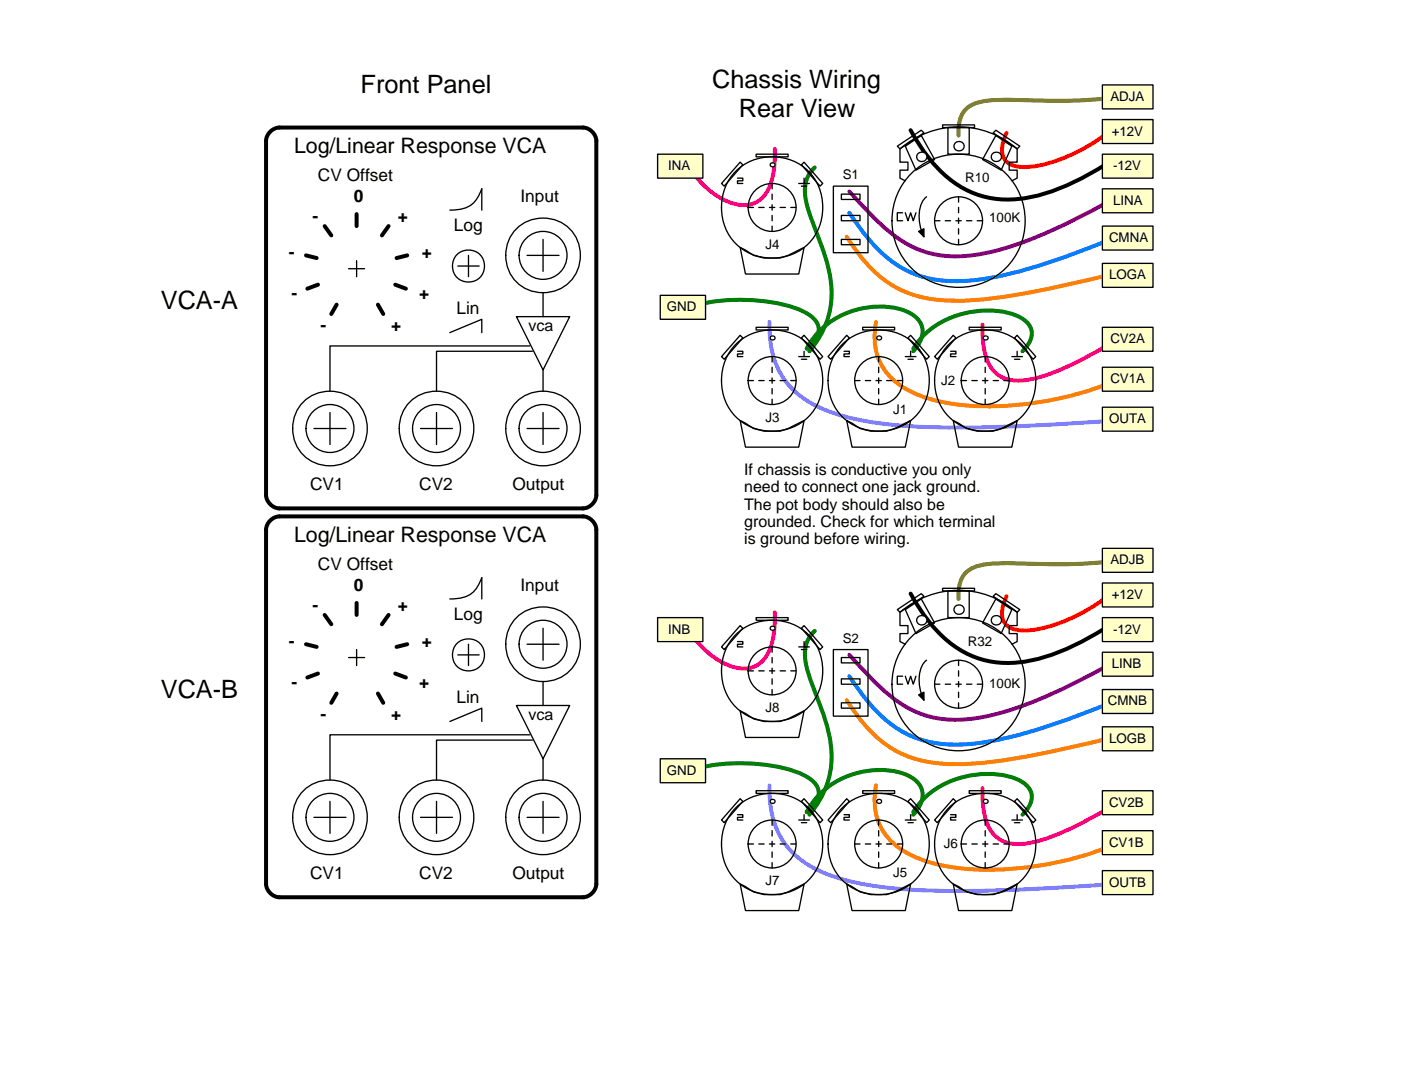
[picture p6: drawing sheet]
<svg xmlns="http://www.w3.org/2000/svg" width="267mm" height="205mm" viewBox="0 0 267 205" stroke-linecap="round" stroke-linejoin="round" font-family="sans-serif">
<g fill="none" stroke="#000" stroke-width=".25">
<path d="M144.2 29.4h6.1v.5h-6.1zM152.3 35h2.1M153.4 34v1M158.9 35.5h6.7v12.7h-6.7zM160.5 37h3.5v1h-3.5zM66.5 51.3h3M68 49.7v3.1M85.8 40.1a5.5 5.5 0 0 0 5-1.9l1.1-2.2v4.1M87.3 50.7h4.1M89.4 48.7v4.1M100.5 48.7h6.1M103.6 45.7v6.1"/>
<path d="M103.6 55.8v4.6M141.2 47.2l2.5 1.5 2 .5h3.1l1.5-.5 3.1-1.5-1.1 5.1h-10.1zM160.5 45.7h3.5v1h-3.5zM160.5 41.1h3.5v1h-3.5zM62.9 78.7v6.1M83.3 78.7v6.1M85.8 63.4l6.1-2.5v2.5M98.5 60.4h10.2l-5.1 10.2zM101 66h-38.1v8.6M101.5 67h-18.2v7.6M103.6 70.6v4M103.6 78.7v6.1"/>
<path d="M59.9 81.7h6.1M80.2 81.7h6.1M100.5 81.7h6.1M85.8 114.2a5.5 5.5 0 0 0 5-1.8l1.1-2.2v4M66.5 125.4h3M68 123.9v3M85.8 137.6l6.1-2.5v2.5M98.5 134.6h10.2l-5.1 10.1zM103.6 130v4.6M101 140.2h-38.1v8.6M101.5 141.2h-18.2v7.6M103.6 144.7v4.1"/>
<circle cx="147.3" cy="39.6" r="4.6"/>
<circle cx="89.4" cy="50.7" r="3.1"/>
<circle cx="103.6" cy="48.7" r="4.6"/>
<circle cx="103.6" cy="48.7" r="7.1"/>
<circle cx="62.9" cy="81.7" r="4.6"/>
<circle cx="63" cy="81.7" r="7.1"/>
<circle cx="83.3" cy="81.7" r="4.6"/>
<circle cx="83.3" cy="81.7" r="7.1"/>
<circle cx="103.6" cy="81.7" r="4.6"/>
<circle cx="103.6" cy="81.7" r="7.1"/>
</g>
<g fill="none" stroke="#000" stroke-width=".76">
<path d="M51.3 25.3a2.63 2.63 0 0 1 2-1h57.9a2.73 2.73 0 0 1 2.5 2.6v67.5a2.73 2.73 0 0 1-2.5 2.6h-57.9a2.73 2.73 0 0 1-2.6-2.6v-67.5l.1-.6zM173.7 24.8a26 26 0 0 0 10.8 11.5 19.2 19.2 0 0 0 13.9 .9 47.1 47.1 0 0 0 12.4-5.8M58.4 48.7l2 .5M60.6 54.3l-2 .8M61.9 43.1l1.3 1.8M64.2 58.1l-1 1.8M68 40.8v2.3M72.1 58.1l1 1.8M74.1 43.1l-1.3 1.8M75.4 54.3l2 .8M77.7 48.7l-2.1 .5M51.3 99.5a2.63 2.63 0 0 1 2-1h57.9a2.73 2.73 0 0 1 2.5 2.5v67.6a2.73 2.73 0 0 1-2.5 2.5h-57.9a2.73 2.73 0 0 1-2.6-2.5v-67.6l.1-.5z"/>
<path d="M61.9 117.3l1.3 1.8M68 115v2.3M74.1 117.3l-1.3 1.8M173.7 113.2a26 26 0 0 0 10.8 11.5 19.2 19.2 0 0 0 13.9 .9 47.1 47.1 0 0 0 12.4-5.8M58.4 122.9l2 .5M60.6 128.5l-2 .7M64.2 132.3l-1 1.8M72.1 132.3l1 1.8M75.4 128.5l2 .7M77.7 122.9l-2.1 .5"/>
</g>
<path d="M155.4 31.9a6.6 6.6 0 0 0-1.5 7.1l.9 2.9 1.8 4.7a23.6 23.6 0 0 1 1.7 12.5 17.7 17.7 0 0 1-3.9 7.9M131 58.9a31.3 31.3 0 0 1 15.9-1.3 16 16 0 0 1 8.3 3.1 2.8 2.8 0 0 1 .6 3.6l-.8 1.1-1.1 1.1a15.8 15.8 0 0 1 19-7.1 4.4 4.4 0 0 1 3.1 4l-.3 1.1-.6 1.2-.9 1.3M174.2 66.5a16.3 16.3 0 0 1 13.7-7.3 11.6 11.6 0 0 1 7.8 2.1 3.1 3.1 0 0 1 .3 4.6l-1 1.1M155.4 120.3a6.6 6.6 0 0 0-1.5 7.1l.9 2.9 1.8 4.7a23.6 23.6 0 0 1 1.7 12.5 17.7 17.7 0 0 1-3.9 7.9M131 147.3a31.3 31.3 0 0 1 15.9-1.3 16 16 0 0 1 8.3 3.1 2.8 2.8 0 0 1 .6 3.6l-.8 1.1-1.1 1.1a15.8 15.8 0 0 1 19-7.1 4.4 4.4 0 0 1 3.1 4l-.3 1.1-.6 1.2-.9 1.3M174.2 154.9a16.3 16.3 0 0 1 13.7-7.3 11.6 11.6 0 0 1 7.8 2.1 3.1 3.1 0 0 1 .3 4.6l-1 1.1" fill="none" stroke="#008000" stroke-width=".76"/>
<path d="M161.5 45.2a25.2 25.2 0 0 0 10.6 10.2 26.9 26.9 0 0 0 13.5 1.9 158.1 158.1 0 0 0 24.7-4.6l4-.9M167.1 61.4a11.3 11.3 0 0 0 6.4 13.2 33.9 33.9 0 0 0 16.3 2.9 63.8 63.8 0 0 0 23-4.9M161.5 133.5a25.2 25.2 0 0 0 10.6 10.3 26.9 26.9 0 0 0 13.5 1.9 158.1 158.1 0 0 0 24.7-4.6l4-.9M167.1 149.8a11.3 11.3 0 0 0 6.4 13.2 33.9 33.9 0 0 0 16.3 2.9 63.8 63.8 0 0 0 23-4.9" fill="none" stroke="#ff8000" stroke-width=".76"/>
<path d="M146.8 61.4a16.4 16.4 0 0 0 5.4 13.8 28.7 28.7 0 0 0 13.9 5.3 136.8 136.8 0 0 0 26.6 .9l20.1-1.2M146.8 149.8a16.4 16.4 0 0 0 5.4 13.8 28.7 28.7 0 0 0 13.9 5.3 136.8 136.8 0 0 0 26.6 .8l20.1-1.1" fill="none" stroke="#8080ff" stroke-width=".76"/>
<path d="M162 40.6a30.6 30.6 0 0 0 10.3 10.7 23.1 23.1 0 0 0 14.9 2 107.8 107.8 0 0 0 24.6-7.6M162 129a30.6 30.6 0 0 0 10.3 10.7 23.1 23.1 0 0 0 14.9 2 107.8 107.8 0 0 0 24.6-7.6" fill="none" stroke="#0080ff" stroke-width=".76"/>
<path d="M162 36.5a51.3 51.3 0 0 0 10.4 9.7 19.7 19.7 0 0 0 14.2 2.3 63.9 63.9 0 0 0 17.2-6l7.5-3.9M162 124.9a51.3 51.3 0 0 0 10.4 9.7 19.7 19.7 0 0 0 14.2 2.3 63.9 63.9 0 0 0 17.2-6l7.5-4" fill="none" stroke="#800080" stroke-width=".76"/>
<path d="M147.8 28.4a14.7 14.7 0 0 1-1.9 8.7 5.3 5.3 0 0 1-6.1 1.7 15.8 15.8 0 0 1-8.3-6.9M187.4 61.9a14.6 14.6 0 0 0 1.6 8.2 6.3 6.3 0 0 0 6.4 2.4 40.4 40.4 0 0 0 13.5-5.3l3.9-2.2M147.8 116.8a14.7 14.7 0 0 1-1.9 8.7 5.3 5.3 0 0 1-6.1 1.7 15.8 15.8 0 0 1-8.3-6.9M187.4 150.3a14.6 14.6 0 0 0 1.6 8.2 6.3 6.3 0 0 0 6.4 2.4 40.4 40.4 0 0 0 13.5-5.3l3.9-2.2" fill="none" stroke="#ff0080" stroke-width=".76"/>
<path d="M192 25.3a5.7 5.7 0 0 0-.6 4.8 3.6 3.6 0 0 0 3.2 1.7 24 24 0 0 0 12-3.4l3.2-2 1.5-1.1M192 113.7a5.7 5.7 0 0 0-.6 4.8 3.6 3.6 0 0 0 3.2 1.7 24 24 0 0 0 12-3.4l3.2-2 1.5-1.1" fill="none" stroke="#f00" stroke-width=".76"/>
<path d="M211.3 18.7a136.5 136.5 0 0 1-19.6 .3 15.9 15.9 0 0 0-6.3 1 4.7 4.7 0 0 0-2.6 4.4v1.5M211.3 107.1a136.5 136.5 0 0 1-19.6 .3 15.9 15.9 0 0 0-6.3 1 4.7 4.7 0 0 0-2.6 4.4v1.4" fill="none" stroke="#808000" stroke-width=".76"/>
<path d="M151.8 39.6h-9.1M147.3 44.1v-9.1" fill="none" stroke="#000" stroke-width=".25" stroke-dasharray="1"/>
<circle cx="147.3" cy="31.4" r=".51" fill="#000"/>
<circle cx="147.3" cy="31.4" r=".25" fill="#fff"/>
<g fill="none" stroke="#000" stroke-width=".25">
<path d="M140 33.1a9.9 9.9 0 0 1 15.8 1.8 9.7 9.7 0 0 1-6.1 14 9.6 9.6 0 0 1-11.8-11.8 9.3 9.3 0 0 1 2.1-4zM140.7 34h1v.5h-1v.5h1M141.2 30.9l.5 .5-3.6 4.1-.5-.5zM152.9 31.4l.5-.5 3.5 4.1-.5 .5zM152.9 35.5h1M144.2 62.4h6.1v.5h-6.1zM152.3 68h2.1M153.4 67v1M141.2 80.2l2.5 1.5 2 .5h3.1l1.5-.5 3.1-1.5-1.1 5.1h-10.1z"/>
<circle cx="147.3" cy="72.6" r="4.6"/>
</g>
<path d="M147.3 77.2v-9.2M151.8 72.6h-9.1" fill="none" stroke="#000" stroke-width=".25" stroke-dasharray="1"/>
<circle cx="147.3" cy="64.5" r=".51" fill="#000"/>
<circle cx="147.3" cy="64.5" r=".25" fill="#fff"/>
<g fill="none" stroke="#000" stroke-width=".25">
<path d="M140 66.1a9.9 9.9 0 0 1 15.8 1.8 9.7 9.7 0 0 1-6.1 14.1 9.6 9.6 0 0 1-11.8-11.9 9.3 9.3 0 0 1 2.1-4zM140.7 67h1v.5h-1v.5h1M141.2 64l.5 .5-3.6 4-.5-.5zM152.9 64.5l.5-.5 3.5 4-.5 .5zM152.9 68.5h1M164.5 62.4h6.1v.5h-6.1zM172.7 68h2M173.7 67v1M161.5 80.2l2.5 1.5 2.1 .5h3l1.5-.5 3.1-1.5-1 5.1h-10.2z"/>
<circle cx="167.6" cy="72.6" r="4.6"/>
</g>
<path d="M167.6 77.2v-9.2M172.2 72.6h-9.2" fill="none" stroke="#000" stroke-width=".25" stroke-dasharray="1"/>
<circle cx="167.6" cy="64.5" r=".51" fill="#000"/>
<circle cx="167.6" cy="64.5" r=".25" fill="#fff"/>
<g fill="none" stroke="#000" stroke-width=".25">
<path d="M161 67h1v.5h-1v.5h1M161.1 65.3a10 10 0 0 1 15.1 2.6 9.7 9.7 0 0 1-6.2 14.1 9.6 9.6 0 0 1-11.8-11.9 9.2 9.2 0 0 1 2.9-4.8zM161.5 64l.5 .5-3.6 4-.5-.5zM173.2 64.5l.5-.5 3.5 4-.5 .5zM173.2 68.5h1M184.9 62.4h6.1v.5h-6.1zM193 68h2M194 67v1M181.8 80.2l2.5 1.5 2.1 .5h3l1.6-.5 3-1.5-1 5.1h-10.2z"/>
<circle cx="187.9" cy="72.6" r="4.6"/>
</g>
<path d="M187.9 77.2v-9.2M192.5 72.6h-9.2" fill="none" stroke="#000" stroke-width=".25" stroke-dasharray="1"/>
<circle cx="187.9" cy="64.5" r=".51" fill="#000"/>
<circle cx="187.9" cy="64.5" r=".25" fill="#fff"/>
<path d="M171.6 28.4v2.5h1.6v1.6h-1.6v1.5l1.1 .5M181.3 67h1v.5h-1v.5h1M181.4 65.3a10 10 0 0 1 15.1 2.6 9.7 9.7 0 0 1-6.1 14.1 9.6 9.6 0 0 1-11.9-11.9 9.2 9.2 0 0 1 2.9-4.8zM181.8 64l.5 .5-3.5 4-.5-.5zM193.5 64.5l.5-.5 3.6 4-.6 .5zM193.5 68.5h1" fill="none" stroke="#000" stroke-width=".25"/>
<circle cx="182.8" cy="27.9" r="1.02" fill="#000"/>
<circle cx="182.8" cy="27.9" r=".76" fill="#fff"/>
<circle cx="175.7" cy="29.9" r="1.02" fill="#000"/>
<circle cx="175.7" cy="29.9" r=".76" fill="#fff"/>
<circle cx="189.9" cy="29.9" r="1.02" fill="#000"/>
<circle cx="189.9" cy="29.9" r=".76" fill="#fff"/>
<g fill="none" stroke="#000" stroke-width=".25">
<path d="M171.1 27.9l4.6-3.1 .5 .5-4.6 3.1zM171.6 28.4a17 17 0 0 1 22.4 0v2.5h-1.5v1.6h1.5v1.5l-1 .5M172.7 27.9l3-2 2.6 4.5-3.6 2.1zM176.7 37.5a5 5 0 0 0-1.4 4.6l.5 2 .4 1.1M179.8 23.8h6.1v.5h-6.1zM180.8 24.3h4.1v5.1h-4.1zM189.4 25.3l.5-.5 4.6 3.1-.5 .5zM189.9 25.9l3.1 2-2 4.6-3.6-2.1zM172.2 40.6h-1.1v1.5h1.1M172.7 40.6l.5 1.5 .5-1.5 .5 1.5 .5-1.5M103.6 119.8v6.1M144.2 117.8h6.1v.5h-6.1z"/>
<path d="M87.3 124.9h4.1M89.4 122.9v4M100.5 122.9h6.1M141.2 135.6l2.5 1.5 2 .5h3.1l1.5-.5 3.1-1.5-1.1 5.1h-10.1zM152.3 123.4h2.1M153.4 122.4v1M59.9 155.9h6.1M62.9 152.9v6M80.2 155.9h6.1M83.3 152.9v6M100.5 155.9h6.1M103.6 152.9v6"/>
<circle cx="182.8" cy="42.1" r="4.6"/>
<circle cx="182.9" cy="42.1" r="12.7"/>
<circle cx="89.4" cy="124.9" r="3.1"/>
<circle cx="103.6" cy="122.9" r="4.6"/>
<circle cx="103.6" cy="122.9" r="7.1"/>
<circle cx="147.3" cy="128" r="4.6"/>
<circle cx="62.9" cy="155.9" r="4.6"/>
<circle cx="63" cy="155.9" r="7.1"/>
<circle cx="83.3" cy="155.9" r="4.6"/>
<circle cx="83.3" cy="155.9" r="7.1"/>
<circle cx="103.6" cy="155.9" r="4.6"/>
<circle cx="103.6" cy="155.9" r="7.1"/>
</g>
<path d="M178.3 42.1h9.1M182.8 46.7v-9.2M147.3 132.5v-9.1M151.8 128h-9.1" fill="none" stroke="#000" stroke-width=".25" stroke-dasharray="1"/>
<path d="M175.2 44.1l1-.5v1.6z" fill="#000" stroke="#000" stroke-width=".25"/>
<circle cx="147.3" cy="119.8" r=".51" fill="#000"/>
<circle cx="147.3" cy="119.8" r=".25" fill="#fff"/>
<path d="M141.2 119.3l.5 .5-3.6 4.1-.5-.5zM152.9 119.8l.5-.5 3.5 4.1-.5 .5zM171.6 116.8v2.5h1.6v1.5h-1.6v1.6l1.1 .5M140.7 122.4h1v.5h-1v.5h1M140.7 120.7a10 10 0 0 1 15.1 2.6 9.7 9.7 0 0 1-6.1 14 9.6 9.6 0 0 1-11.8-11.8 9.2 9.2 0 0 1 2.8-4.8zM152.9 123.9h1M158.9 123.9h6.7v12.7h-6.7zM160.5 134.1h3.5v1h-3.5zM160.5 125.4h3.5v1h-3.5zM160.5 129.5h3.5v1h-3.5z" fill="none" stroke="#000" stroke-width=".25"/>
<circle cx="182.8" cy="116.3" r="1.02" fill="#000"/>
<circle cx="182.8" cy="116.3" r=".76" fill="#fff"/>
<circle cx="175.7" cy="118.3" r="1.02" fill="#000"/>
<circle cx="175.7" cy="118.3" r=".76" fill="#fff"/>
<circle cx="189.9" cy="118.3" r="1.02" fill="#000"/>
<circle cx="189.9" cy="118.3" r=".76" fill="#fff"/>
<g fill="none" stroke="#000" stroke-width=".25">
<path d="M171.1 116.3l4.6-3.1 .5 .5-4.6 3.1zM171.6 116.8a17 17 0 0 1 22.4 0v2.5h-1.5v1.5h1.5v1.6l-1 .5M172.7 116.3l3-2.1 2.6 4.6-3.6 2zM179.8 112.2h6.1v.5h-6.1zM180.8 112.7h4.1v5.1h-4.1zM189.4 113.7l.5-.5 4.6 3.1-.5 .5zM189.9 114.2l3.1 2.1-2 4.5-3.6-2zM172.2 129h-1.1v1.5h1.1M172.7 129l.5 1.5 .5-1.5 .5 1.5 .5-1.5M176.7 125.9a5 5 0 0 0-1.4 4.5l.5 2.1 .4 1M164.5 150.8h6.1v.5h-6.1zM172.7 156.4h2"/>
<path d="M173.7 155.4v1M161.5 168.6l2.5 1.5 2.1 .5h3l1.5-.5 3.1-1.5-1 5.1h-10.2z"/>
<circle cx="182.8" cy="130.5" r="4.6"/>
<circle cx="182.9" cy="130.5" r="12.7"/>
<circle cx="167.6" cy="161" r="4.6"/>
</g>
<path d="M178.3 130.5h9.1M182.8 135.1v-9.2M167.6 165.6v-9.2M172.2 161h-9.2" fill="none" stroke="#000" stroke-width=".25" stroke-dasharray="1"/>
<path d="M175.2 132.5l1-.5v1.5z" fill="#000" stroke="#000" stroke-width=".25"/>
<circle cx="167.6" cy="152.9" r=".51" fill="#000"/>
<circle cx="167.6" cy="152.9" r=".25" fill="#fff"/>
<g fill="none" stroke="#000" stroke-width=".25">
<path d="M160.3 154.5a9.9 9.9 0 0 1 15.9 1.8 9.7 9.7 0 0 1-6.2 14.1 9.6 9.6 0 0 1-11.8-11.9 9.3 9.3 0 0 1 2.1-4zM161 155.4h1v.5h-1v.5h1M161.5 152.3l.5 .6-3.6 4-.5-.5zM173.2 152.9l.5-.6 3.5 4.1-.5 .5zM173.2 156.9h1M184.9 150.8h6.1v.5h-6.1zM193 156.4h2M194 155.4v1M181.8 168.6l2.5 1.5 2.1 .5h3l1.6-.5 3-1.5-1 5.1h-10.2z"/>
<circle cx="187.9" cy="161" r="4.6"/>
</g>
<path d="M187.9 165.6v-9.2M192.5 161h-9.2" fill="none" stroke="#000" stroke-width=".25" stroke-dasharray="1"/>
<circle cx="187.9" cy="152.9" r=".51" fill="#000"/>
<circle cx="187.9" cy="152.9" r=".25" fill="#fff"/>
<g fill="none" stroke="#000" stroke-width=".25">
<path d="M144.2 150.8h6.1v.5h-6.1zM152.3 156.4h2.1M153.4 155.4v1M180.6 154.5a9.9 9.9 0 0 1 15.9 1.8 9.7 9.7 0 0 1-6.1 14.1 9.6 9.6 0 0 1-11.9-11.9 9.3 9.3 0 0 1 2.1-4zM181.3 155.4h1v.5h-1v.5h1M181.8 152.3l.5 .6-3.5 4-.5-.5zM193.5 152.9l.5-.6 3.6 4.1-.6 .5zM193.5 156.9h1M141.2 168.6l2.5 1.5 2 .5h3.1l1.5-.5 3.1-1.5-1.1 5.1h-10.1z"/>
<circle cx="147.3" cy="161" r="4.6"/>
</g>
<path d="M147.3 165.6v-9.2M151.8 161h-9.1" fill="none" stroke="#000" stroke-width=".25" stroke-dasharray="1"/>
<circle cx="147.3" cy="152.9" r=".51" fill="#000"/>
<circle cx="147.3" cy="152.9" r=".25" fill="#fff"/>
<path d="M140 154.5a9.9 9.9 0 0 1 15.8 1.8 9.7 9.7 0 0 1-6.1 14.1 9.6 9.6 0 0 1-11.8-11.9 9.3 9.3 0 0 1 2.1-4zM140.7 155.4h1v.5h-1v.5h1M141.2 152.3l.5 .6-3.6 4-.5-.5zM152.9 152.9l.5-.6 3.5 4.1-.5 .5zM152.9 156.9h1" fill="none" stroke="#000" stroke-width=".25"/>
<g fill="#ffffc7" stroke="#000" stroke-width=".25">
<path d="M125.9 56.3h8.7v4.6h-8.7z" fill-rule="evenodd"/>
<path d="M210.3 43.1h9.6v4.6h-9.6z" fill-rule="evenodd"/>
<path d="M210.3 50.2h9.6v4.6h-9.6z" fill-rule="evenodd"/>
<path d="M210.3 77.7h9.6v4.5h-9.6z" fill-rule="evenodd"/>
<path d="M210.3 70h9.6v4.6h-9.6z" fill-rule="evenodd"/>
<path d="M210.3 62.4h9.6v4.6h-9.6z" fill-rule="evenodd"/>
<path d="M125.4 29.4h8.7v4.6h-8.7z" fill-rule="evenodd"/>
<path d="M210.3 36h9.6v4.6h-9.6z" fill-rule="evenodd"/>
<path d="M210.3 29.4h9.6v4.6h-9.6z" fill-rule="evenodd"/>
<path d="M210.3 22.8h9.6v4.6h-9.6z" fill-rule="evenodd"/>
<path d="M210.3 16.2h9.6v4.6h-9.6z" fill-rule="evenodd"/>
<path d="M125.9 144.7h8.7v4.6h-8.7z" fill-rule="evenodd"/>
<path d="M210.3 117.8h9.6v4.6h-9.6z" fill-rule="evenodd"/>
<path d="M210.3 111.2h9.6v4.6h-9.6z" fill-rule="evenodd"/>
<path d="M210.3 104.6h9.6v4.6h-9.6z" fill-rule="evenodd"/>
<path d="M210.3 124.4h9.6v4.6h-9.6z" fill-rule="evenodd"/>
<path d="M210.3 131.5h9.6v4.6h-9.6z" fill-rule="evenodd"/>
<path d="M210.3 138.6h9.6v4.6h-9.6z" fill-rule="evenodd"/>
<path d="M210.3 150.8h9.6v4.6h-9.6z" fill-rule="evenodd"/>
<path d="M210.3 158.4h9.6v4.6h-9.6z" fill-rule="evenodd"/>
<path d="M210.3 166.1h9.6v4.5h-9.6z" fill-rule="evenodd"/>
<path d="M125.4 117.8h8.7v4.6h-8.7z" fill-rule="evenodd"/>
</g>
<g font-size="4.8">
<text x="68.8" y="17.7">Front Panel</text>
<text x="135.8" y="16.7">Chassis Wiring</text>
<text x="140.9" y="22.3">Rear View</text>
<text x="30.7" y="58.9">VCA-A</text>
<text x="30.7" y="133">VCA-B</text>
</g>
<g font-size="4.1">
<text x="56.1" y="29.2">Log/Linear Response VCA</text>
<text x="56.1" y="103.3">Log/Linear Response VCA</text>
</g>
<g font-size="3.3">
<text x="60.6" y="34.5">CV Offset</text>
<text x="67.5" y="38.6">0</text>
<text x="99.3" y="38.6">Input</text>
<text x="59.6" y="42.4">-</text>
<text x="75.9" y="42.4">+</text>
<text x="86.6" y="44.1">Log</text>
<text x="55.1" y="49.2">-</text>
<text x="80.5" y="49.2">+</text>
<text x="55.6" y="57.1">-</text>
<text x="80" y="57.1">+</text>
<text x="87.1" y="59.9">Lin</text>
<text x="61.2" y="63.2">-</text>
<text x="74.6" y="63.2">+</text>
<text x="59.1" y="93.4">CV1</text>
<text x="80" y="93.4">CV2</text>
<text x="97.7" y="93.4">Output</text>
<text x="60.6" y="108.7">CV Offset</text>
<text x="67.5" y="112.7">0</text>
<text x="99.3" y="112.7">Input</text>
<text x="59.6" y="116.5">-</text>
<text x="75.9" y="116.5">+</text>
<text x="86.6" y="118.3">Log</text>
<text x="55.1" y="123.4">-</text>
<text x="80.5" y="123.4">+</text>
<text x="55.6" y="131.3">-</text>
<text x="80" y="131.3">+</text>
<text x="61.2" y="137.4">-</text>
<text x="74.6" y="137.4">+</text>
<text x="87.1" y="134.1">Lin</text>
<text x="59.1" y="167.6">CV1</text>
<text x="80" y="167.6">CV2</text>
<text x="97.7" y="167.6">Output</text>
</g>
<g font-size="3">
<text x="100.8" y="63.2">vca</text>
<text x="141.9" y="90.6">If chassis is conductive you only</text>
<text x="141.9" y="93.9">need to connect one jack ground.</text>
<text x="141.9" y="97.2">The pot body should also be</text>
<text x="141.9" y="100.5">grounded. Check for which terminal</text>
<text x="141.9" y="103.8">is ground before wiring.</text>
<text x="100.8" y="137.4">vca</text>
</g>
<g font-size="2.5">
<text x="211.8" y="19.2">ADJA</text>
<text x="212" y="25.9">+12V</text>
<text x="127.5" y="32.5">INA</text>
<text x="160.7" y="34.2">S1</text>
<text x="184.1" y="34.7">R10</text>
<text x="212.3" y="32.5">-12V</text>
<text x="212.3" y="39.1">LINA</text>
<text x="146" y="47.4">J4</text>
<text x="188.7" y="42.4">100K</text>
<text x="211.5" y="46.2">CMNA</text>
<text x="211.5" y="53.3">LOGA</text>
<text x="127.2" y="59.4">GND</text>
<text x="211.8" y="65.5">CV2A</text>
<text x="179.5" y="73.3">J2</text>
<text x="211.8" y="73.1">CV1A</text>
<text x="146" y="80.5">J3</text>
<text x="170.4" y="78.9">J1</text>
<text x="211.5" y="80.7">OUTA</text>
<text x="211.8" y="107.6">ADJB</text>
<text x="212" y="114.2">+12V</text>
<text x="127.5" y="120.8">INB</text>
<text x="160.7" y="122.6">S2</text>
<text x="184.6" y="123.1">R32</text>
<text x="212.3" y="120.8">-12V</text>
<text x="188.7" y="131.3">100K</text>
<text x="212" y="127.5">LINB</text>
<text x="146" y="135.8">J8</text>
<text x="211.3" y="134.6">CMNB</text>
<text x="211.5" y="141.7">LOGB</text>
<text x="127.2" y="147.8">GND</text>
<text x="211.5" y="153.9">CV2B</text>
<text x="180" y="161.7">J6</text>
<text x="211.5" y="161.5">CV1B</text>
<text x="170.4" y="167.3">J5</text>
<text x="146" y="168.9">J7</text>
<text x="211.5" y="169.1">OUTB</text>
</g>
</svg>
